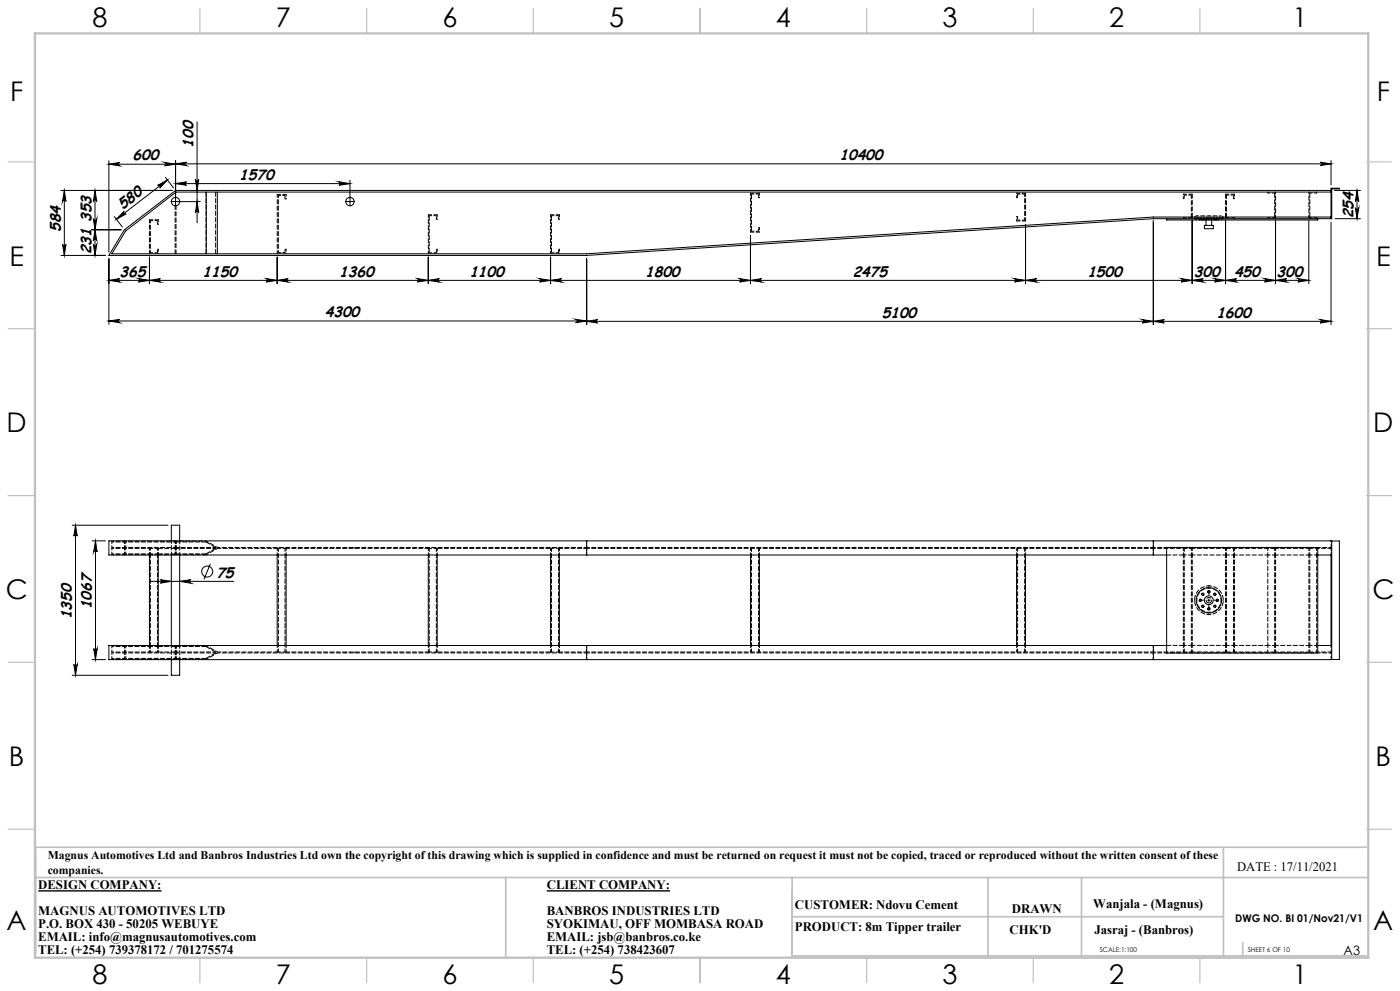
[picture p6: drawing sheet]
<svg xmlns="http://www.w3.org/2000/svg" width="420mm" height="297mm" viewBox="0 0 420 297" stroke-linecap="round" stroke-linejoin="round" font-family="sans-serif">
<g fill="none" stroke="#000" stroke-width=".3">
<path d="M59.1 36.5v30.3M18.3 57.1h33.3M19.3 57.1l.5 3.3a.51 .51 0 0 0-.5-.5 .51 .51 0 0 0-.5 .5zM19.3 57.1v19.4M28.5 57.1l.5 3.3a.51 .51 0 0 0-.5-.5 .51 .51 0 0 0-.5 .5zM28.5 57.1v19.4M32.7 49.2l3.2-.5a.51 .51 0 0 0-.4 .5 .51 .51 0 0 0 .4 .5zM32.7 48.2v27.4M32.7 49.2h20M47.3 55.6l2.9-1.7-2.3 2.5a.52 .52 0 0 0 .1-.7 .52 .52 0 0 0-.7-.1zM49.4 48.7l3.3 .5-3.3 .5a.51 .51 0 0 0 .4-.5 .51 .51 0 0 0-.4-.5zM49.6 53.2l2.4 3.1"/>
<path d="M50.2 53.9l-15.3 11.8M52.7 49.1l3.3-.5a.51 .51 0 0 0-.5 .5 .51 .51 0 0 0 .5 .5zM52.7 55h52.3M52.7 55l3.3-.5a.51 .51 0 0 0-.5 .5 .51 .51 0 0 0 .5 .5zM52.7 48.1v11.3M52.7 49.1h346.6M58.6 53.8a.49 .49 0 0 0 .5 .5 .49 .49 0 0 0 .5-.5l-.5 3.3zM61.9 57.6v18.5M65.2 57.6v18.5M101.7 54.5l3.3 .5-3.3 .5a.51 .51 0 0 0 .5-.5 .51 .51 0 0 0-.5-.5zM105 54v5.4M396 48.6l3.3 .5-3.3 .5a.51 .51 0 0 0 .5-.5 .51 .51 0 0 0-.5-.5z"/>
<path d="M399.3 57.1h-346.6l-15.4 11.8-4.6 7.6h143.3l170-11h53.5v-8.9h2.3v-.2h-2.5v9.1M399.3 57.6h-346.5l-15.1 11.6-4.2 6.9h142.5l170-11.1h53.3M399.3 48.1v7.3M400.3 57.1h7.8M407.1 57.1l.5 3.3a.51 .51 0 0 0-.5-.5 .51 .51 0 0 0-.5 .5zM407.1 57.1v8.4M18.3 76.5h13.3M18.8 73.2a.51 .51 0 0 0 .5 .5 .51 .51 0 0 0 .5-.5l-.5 3.3zM27.5 68.9h8.8M28 65.5a.51 .51 0 0 0 .5 .5 .51 .51 0 0 0 .5-.5l-.5 3.4zM28 73.2a.51 .51 0 0 0 .5 .5 .51 .51 0 0 0 .5-.5l-.5 3.3zM28.5 68.9l.5 3.3a.51 .51 0 0 0-.5-.5 .51 .51 0 0 0-.5 .5z"/>
<path d="M32.7 77.5v19.7M34.3 64.9l2.4 3.1M37.2 63.3a.52 .52 0 0 0 0 .7 .52 .52 0 0 0 .7 .1l-3 1.6zM44.8 77v8M52.6 60.4h.1M52.7 60.3v.2M53.7 60.4h6.4M59.1 60.4l.5 3.3a.49 .49 0 0 0-.5-.5 .49 .49 0 0 0-.5 .5zM83.1 77v8M104.9 60.4h.2M105 60.3v.2M128.5 77v8"/>
<path d="M165.2 77v8M176 77.5v19.8M225.1 70.6v14.4M307.7 67.2v17.8M346 66v31.3M350 65.5v.4h45.3v-.4M357.6 66v19M361.3 67.6h2.7v.9h-2.7zM361.8 65.9v1.7M363.5 65.9v1.7M367.7 66v19M382.7 66v19"/>
<path d="M392.6 66v19M399.3 66.6v30.7M400.5 65.5h7.6M406.6 62.3a.51 .51 0 0 0 .5 .4 .51 .51 0 0 0 .5-.4l-.5 3.2zM32.7 84h359.9M32.7 96.2h143.3M32.7 84l3.2-.5a.51 .51 0 0 0-.4 .5 .51 .51 0 0 0 .4 .5zM32.7 96.2l3.2-.5a.51 .51 0 0 0-.4 .5 .51 .51 0 0 0 .4 .5zM41.5 83.5l3.3 .5-3.3 .5a.51 .51 0 0 0 .5-.5 .51 .51 0 0 0-.5-.5zM44.8 84l3.3-.5a.51 .51 0 0 0-.4 .5 .51 .51 0 0 0 .4 .5zM79.9 83.5l3.2 .5-3.2 .5a.51 .51 0 0 0 .4-.5 .51 .51 0 0 0-.4-.5zM83.1 84l3.4-.5a.51 .51 0 0 0-.5 .5 .51 .51 0 0 0 .5 .5z"/>
<path d="M125.2 83.5l3.3 .5-3.3 .5a.51 .51 0 0 0 .5-.5 .51 .51 0 0 0-.5-.5zM128.5 84l3.3-.5a.51 .51 0 0 0-.5 .5 .51 .51 0 0 0 .5 .5zM161.9 83.5l3.3 .5-3.3 .5a.51 .51 0 0 0 .4-.5 .51 .51 0 0 0-.4-.5zM165.2 84l3.3-.5a.51 .51 0 0 0-.5 .5 .51 .51 0 0 0 .5 .5zM172.7 95.7l3.3 .5-3.3 .5a.51 .51 0 0 0 .5-.5 .51 .51 0 0 0-.5-.5zM176 96.3l3.3-.5a.51 .51 0 0 0-.5 .5 .51 .51 0 0 0 .5 .5zM221.9 83.5l3.2 .5-3.2 .5a.51 .51 0 0 0 .4-.5 .51 .51 0 0 0-.4-.5zM225.1 84l3.4-.5a.51 .51 0 0 0-.5 .5 .51 .51 0 0 0 .5 .5zM304.3 83.5l3.4 .5-3.4 .5a.51 .51 0 0 0 .5-.5 .51 .51 0 0 0-.5-.5zM307.7 84l3.3-.5a.51 .51 0 0 0-.5 .5 .51 .51 0 0 0 .5 .5zM342.7 95.8l3.3 .5-3.3 .5a.51 .51 0 0 0 .5-.5 .51 .51 0 0 0-.5-.5zM346 96.3l3.3-.5a.51 .51 0 0 0-.5 .5 .51 .51 0 0 0 .5 .5z"/>
<path d="M354.4 83.5l3.2 .5-3.2 .5a.51 .51 0 0 0 .4-.5 .51 .51 0 0 0-.4-.5zM357.6 84l3.4-.5a.51 .51 0 0 0-.5 .5 .51 .51 0 0 0 .5 .5zM364.3 83.5l3.4 .5-3.4 .5a.51 .51 0 0 0 .6-.5 .51 .51 0 0 0-.6-.5zM367.7 84l3.2-.5a.51 .51 0 0 0-.4 .5 .51 .51 0 0 0 .4 .5zM379.3 83.5l3.4 .5-3.4 .5a.51 .51 0 0 0 .5-.5 .51 .51 0 0 0-.5-.5zM382.7 84l3.3-.5a.51 .51 0 0 0-.5 .5 .51 .51 0 0 0 .5 .5zM389.4 83.5l3.2 .5-3.2 .5a.51 .51 0 0 0 .4-.5 .51 .51 0 0 0-.4-.5zM396 95.8l3.3 .5-3.3 .5a.51 .51 0 0 0 .5-.5 .51 .51 0 0 0-.5-.5zM399.3 96.3h-223.3M21.7 157.4h28.7M22.6 157.4l.6 3.3a.51 .51 0 0 0-.5-.5 .51 .51 0 0 0-.5 .5zM22.6 157.4v45"/>
<path d="M27.6 162.1h4M28.6 162.1l.5 3.3a.51 .51 0 0 0-.5-.5 .51 .51 0 0 0-.5 .5zM28.6 162.1v35.6M44.8 166.3v27.2M45 174.2h25.1M47.5 166.3v27.2M48.1 173.7l3.3 .5-3.3 .6a.51 .51 0 0 0 .5-.5 .51 .51 0 0 0-.5-.6zM51.4 162.1v-4.7h2.5v4.7M51.4 166.3v27.2M53.9 174.2l3.3-.5a.51 .51 0 0 0-.5 .6 .51 .51 0 0 0 .5 .5zM53.9 166.3v27.2M63.1 168.9l-1.9 4.7"/>
<path d="M83.1 166.3v27.2M85.8 166.3v27.2M128.5 166.3v27.2M131.2 166.3v27.2M165.2 166.3v27.2M167.8 166.3v27.2M176 162.1v4.2M225.1 166.3v27.2M227.8 166.3v27.2M305 166.3v27.2M307.7 166.3v27.2M346 162.1v4.2"/>
<path d="M350 166.3h-317.3v-4.2h369.1v35.6h-369.1v-4.2h317.3M350 164.1h45.3v31.6h-45.3zM359.9 179.6h.4l.2 .3-.2 .3h-.4l-.1-.3zM360.6 177.8h.4l.2 .2-.1 .4h-.3l-.3-.2zM362.3 177.2l.4-.2 .3 .2v.3l-.3 .2-.4-.2zM362.6 179.9h.1M362.7 179.8v.2M364.1 178l.2-.2h.4l.1 .4-.2 .2h-.4zM365 179.6h.4l.1 .3-.1 .3h-.4l-.2-.3zM395.3 166.3h4v27.2h-4M399.5 162.1v35.6M22.2 199.1a.51 .51 0 0 0 .5 .5 .51 .51 0 0 0 .5-.5l-.6 3.3z"/>
<path d="M27.6 197.7h4M28.1 194.4a.51 .51 0 0 0 .5 .4 .51 .51 0 0 0 .5-.4l-.5 3.3zM51.4 197.7v4.7h2.5v-4.7M176 193.5v4.2M346 193.5v4.2M360.5 181.6l.3-.2h.3l.1 .4-.2 .2h-.4zM362.3 182.3l.4-.2 .3 .2v.3l-.3 .2-.4-.2zM364.2 181.4h.4l.2 .2-.1 .4h-.4l-.2-.2zM21.7 202.4h28.7"/>
<circle cx="52.7" cy="60.4" r="1.25"/>
<circle cx="105" cy="60.4" r="1.25"/>
<circle cx="62.2" cy="171.3" r="1.65"/>
<circle cx="362.6" cy="179.9" r="1.33"/>
<circle cx="362.7" cy="179.9" r="3.8"/>
</g>
<path d="M11.5 267h37M164 267h37" fill="none" stroke="#000" stroke-width=".41"/>
<path d="M52.5 60.4h-1.2M52.7 60.2v-1.1M52.7 60.6v1.1M52.8 60.4h1.2M104.8 60.4h-1.1M105 60.2v-1.1M105 60.6v1.1M105.2 60.4h1.1" fill="none" stroke="#000" stroke-width=".3" stroke-dasharray="15.2 1.3 1.3 1.3"/>
<path d="M362.5 179.9h-4.2M362.7 179.7v-4.2M362.8 179.9h4.3M362.7 180v4.3" fill="none" stroke="#000" stroke-width=".3" stroke-dasharray="15.2 1.3 1.3 1.3" stroke-dashoffset="15"/>
<g fill="none" stroke="#c0c0c0" stroke-width=".35">
<path d="M60 2.5v7.5M110 2.5v7.5M160 2.5v7.5M210 2.5v7.5M260 2.5v7.5M310 2.5v7.5M360 2.5v7.5M2.5 48.5h7.5M410 48.5h7.5M2.5 98.5h7.5M410 98.5h7.5M2.5 148.5h7.5"/>
<path d="M410 148.5h7.5M2.5 198.5h7.5M410 198.5h7.5M2.5 248.5h7.5M410 248.5h7.5M60 287v7.5M110 287v7.5M160 287v7.5M210 287v7.5M260 287v7.5M310 287v7.5M360 287v7.5"/>
</g>
<path d="M367 253.9v32.6M409.9 253.9h-399.2v32.1M10.7 263h399.7M151.7 263v24M237.6 263v24M237.6 274.7h129.4M296.4 263v23.5M324.4 263v23.5M237.6 286.5h172.3M372.8 282.5v4.3" fill="none" stroke="#c0c0c0" stroke-width=".5"/>
<path d="M10.5 10h400v277h-400z" fill="none" stroke="#c0c0c0" stroke-width=".7"/>
<g fill="#000">
<path d="M47.3 55.6l2.9-1.7-2.3 2.5a.52 .52 0 0 0 .1-.7 .52 .52 0 0 0-.7-.1zM37.2 63.3a.52 .52 0 0 0 0 .7 .52 .52 0 0 0 .7 .1l-3 1.6z"/>
<path d="M396 48.6l3.3 .5-3.3 .5a.51 .51 0 0 0 .5-.5 .51 .51 0 0 0-.5-.5zM52.7 49.1l3.3-.5a.51 .51 0 0 0-.5 .5 .51 .51 0 0 0 .5 .5z"/>
<path d="M59.1 60.4l.5 3.3a.49 .49 0 0 0-.5-.5 .49 .49 0 0 0-.5 .5zM58.6 53.8a.49 .49 0 0 0 .5 .5 .49 .49 0 0 0 .5-.5l-.5 3.3zM18.8 73.2a.51 .51 0 0 0 .5 .5 .51 .51 0 0 0 .5-.5l-.5 3.3zM19.3 57.1l.5 3.3a.51 .51 0 0 0-.5-.5 .51 .51 0 0 0-.5 .5z"/>
<path d="M407.1 57.1l.5 3.3a.51 .51 0 0 0-.5-.5 .51 .51 0 0 0-.5 .5zM406.6 62.3a.51 .51 0 0 0 .5 .4 .51 .51 0 0 0 .5-.4l-.5 3.2zM28.5 57.1l.5 3.3a.51 .51 0 0 0-.5-.5 .51 .51 0 0 0-.5 .5zM28 65.5a.51 .51 0 0 0 .5 .5 .51 .51 0 0 0 .5-.5l-.5 3.4zM28.5 68.9l.5 3.3a.51 .51 0 0 0-.5-.5 .51 .51 0 0 0-.5 .5zM28 73.2a.51 .51 0 0 0 .5 .5 .51 .51 0 0 0 .5-.5l-.5 3.3zM22.6 157.4l.6 3.3a.51 .51 0 0 0-.5-.5 .51 .51 0 0 0-.5 .5zM22.2 199.1a.51 .51 0 0 0 .5 .5 .51 .51 0 0 0 .5-.5l-.6 3.3zM28.6 162.1l.5 3.3a.51 .51 0 0 0-.5-.5 .51 .51 0 0 0-.5 .5zM28.1 194.4a.51 .51 0 0 0 .5 .4 .51 .51 0 0 0 .5-.4l-.5 3.3z"/>
<path d="M32.7 84l3.2-.5a.51 .51 0 0 0-.4 .5 .51 .51 0 0 0 .4 .5zM41.5 83.5l3.3 .5-3.3 .5a.51 .51 0 0 0 .5-.5 .51 .51 0 0 0-.5-.5zM44.8 84l3.3-.5a.51 .51 0 0 0-.4 .5 .51 .51 0 0 0 .4 .5zM79.9 83.5l3.2 .5-3.2 .5a.51 .51 0 0 0 .4-.5 .51 .51 0 0 0-.4-.5zM83.1 84l3.4-.5a.51 .51 0 0 0-.5 .5 .51 .51 0 0 0 .5 .5zM125.2 83.5l3.3 .5-3.3 .5a.51 .51 0 0 0 .5-.5 .51 .51 0 0 0-.5-.5zM128.5 84l3.3-.5a.51 .51 0 0 0-.5 .5 .51 .51 0 0 0 .5 .5zM161.9 83.5l3.3 .5-3.3 .5a.51 .51 0 0 0 .4-.5 .51 .51 0 0 0-.4-.5zM165.2 84l3.3-.5a.51 .51 0 0 0-.5 .5 .51 .51 0 0 0 .5 .5zM221.9 83.5l3.2 .5-3.2 .5a.51 .51 0 0 0 .4-.5 .51 .51 0 0 0-.4-.5zM225.1 84l3.4-.5a.51 .51 0 0 0-.5 .5 .51 .51 0 0 0 .5 .5zM304.3 83.5l3.4 .5-3.4 .5a.51 .51 0 0 0 .5-.5 .51 .51 0 0 0-.5-.5zM307.7 84l3.3-.5a.51 .51 0 0 0-.5 .5 .51 .51 0 0 0 .5 .5zM354.4 83.5l3.2 .5-3.2 .5a.51 .51 0 0 0 .4-.5 .51 .51 0 0 0-.4-.5zM357.6 84l3.4-.5a.51 .51 0 0 0-.5 .5 .51 .51 0 0 0 .5 .5zM364.3 83.5l3.4 .5-3.4 .5a.51 .51 0 0 0 .6-.5 .51 .51 0 0 0-.6-.5zM367.7 84l3.2-.5a.51 .51 0 0 0-.4 .5 .51 .51 0 0 0 .4 .5zM379.3 83.5l3.4 .5-3.4 .5a.51 .51 0 0 0 .5-.5 .51 .51 0 0 0-.5-.5zM382.7 84l3.3-.5a.51 .51 0 0 0-.5 .5 .51 .51 0 0 0 .5 .5zM389.4 83.5l3.2 .5-3.2 .5a.51 .51 0 0 0 .4-.5 .51 .51 0 0 0-.4-.5zM176 96.3l3.3-.5a.51 .51 0 0 0-.5 .5 .51 .51 0 0 0 .5 .5zM342.7 95.8l3.3 .5-3.3 .5a.51 .51 0 0 0 .5-.5 .51 .51 0 0 0-.5-.5zM32.7 96.2l3.2-.5a.51 .51 0 0 0-.4 .5 .51 .51 0 0 0 .4 .5zM172.7 95.7l3.3 .5-3.3 .5a.51 .51 0 0 0 .5-.5 .51 .51 0 0 0-.5-.5zM52.7 55l3.3-.5a.51 .51 0 0 0-.5 .5 .51 .51 0 0 0 .5 .5zM101.7 54.5l3.3 .5-3.3 .5a.51 .51 0 0 0 .5-.5 .51 .51 0 0 0-.5-.5zM48.1 173.7l3.3 .5-3.3 .6a.51 .51 0 0 0 .5-.5 .51 .51 0 0 0-.5-.6zM53.9 174.2l3.3-.5a.51 .51 0 0 0-.5 .6 .51 .51 0 0 0 .5 .5z"/>
<path d="M396 95.8l3.3 .5-3.3 .5a.51 .51 0 0 0 .5-.5 .51 .51 0 0 0-.5-.5zM346 96.3l3.3-.5a.51 .51 0 0 0-.5 .5 .51 .51 0 0 0 .5 .5zM49.4 48.7l3.3 .5-3.3 .5a.51 .51 0 0 0 .4-.5 .51 .51 0 0 0-.4-.5zM32.7 49.2l3.2-.5a.51 .51 0 0 0-.4 .5 .51 .51 0 0 0 .4 .5z"/>
</g>
<g fill="none" stroke="#000" stroke-width=".3" stroke-dasharray="1.3 .6">
<path d="M61.8 57.6v18.4M64.7 57.6v18.4M85.8 59.6h-.3M227.8 59.2h-.2M305.3 59.2h-.3M355.3 59.5h-.3M370.3 59.5h-.2M380.3 57.8v-.2M395 57.6v.2M47.2 74.7h.3M47.5 67.2h-.3M85.5 74.7h.3"/>
<path d="M130.9 74.7h.3M131.2 65.7h-.3M167.6 74.7h.2M167.8 65.7h-.2M227.6 68.2h.2M305 64.9h.3M355 65.3v.2M357.4 65v.3M357.7 65.5v-.5M358.4 65.4v.1M358.9 65.5v.4M359.8 65.9v-.4"/>
<path d="M360 65.9v-.4M360.3 65.9v-.4M360.5 65.9v-.4M360.6 65.9v-.4M360.8 65.9v-.4M361 65.9v-.4M361.1 65.9v-.4M361.2 65.9v-.4M361.8 65.5v.4M362.4 65.9v-.4M362.7 65.9v-.4M363 65.9v-.4"/>
<path d="M363.5 65.9v-.4M364.1 65.9v-.4M364.2 65.9v-.4M364.4 65.9v-.4M364.6 65.9v-.4M364.7 65.9v-.4M364.8 65.9v-.4M364.9 65.9v-.4M365 65.9v-.4M365.4 65.9v-.4M365.6 65.9v-.4M366.5 65.9v-.4"/>
<path d="M367 65.5v-.1M367.7 65v.5M367.9 65.3v-.3M370.3 65.5v-.2M380.3 65.3v.2M382.4 65v.3M382.7 65.5v-.5M392.7 65v.5M392.9 65.3v-.3M395 65.5v-.2M33.6 166.3h.1M33.6 162.1v.1"/>
<path d="M37.7 166.3h.1M37.7 162.1v.1M44.8 166.3h.1M44.8 166.3h.3M44.8 164.3h.3M45.1 166h-.3M47.2 166.3h.3M47.2 164.3h.3M47.5 166.3h.1M47.5 164.3h5M47.5 166h-.3M51.4 166.3h.1"/>
<path d="M51.4 162.1v.1M52.5 166h-5M52.5 164.3h.3M52.5 164.1h.3M52.8 166h-.3M52.8 162.4h-.3M52.8 166.3h.1M52.8 162.1v.1M53.9 166.3h.1M53.9 162.2v-.1M83.2 164.3h.3M85.5 164.3h.3"/>
<path d="M103.8 164.1v.2M106.3 164.3v-.2M128.5 164.3h.3M130.9 164.3h.3M165.2 164.3h.2M167.6 164.3h.2M355 166.3h-5M357.4 164.3h.3M357.4 166.3h.3M367.7 164.3h.2M367.7 166.3h.2M382.7 166.3h-.3"/>
<path d="M392.9 166.3h-.2M395 166.3h.3M399.3 164.1v.2M33.6 197.6v.1M33.6 193.4v.1M37.7 197.6v.1M37.7 193.4v.1M44.8 193.5v-.1M44.8 193.5h.3M45.1 193.8h-.3M45.1 195.4h-.3M47.2 193.5h.3"/>
<path d="M47.5 195.4h5M47.5 193.5v-.1M47.5 193.8h-.3M47.5 195.4h-.3M51.4 197.6v.1M51.4 193.4v.1M52.5 193.8h-5M52.5 195.7h.3M52.5 195.4h.3M52.8 197.3h-.3M52.8 193.8h-.3M52.8 197.6v.1"/>
<path d="M52.8 193.4v.1M53.9 197.7v-.1M53.9 193.5v-.1M83.5 195.4h-.3M85.8 195.4h-.3M103.8 195.4v.3M106.3 195.7v-.3M128.8 195.4h-.3M131.2 195.4h-.3M165.4 195.4h-.2M167.8 195.4h-.2M355 193.4h-5"/>
<path d="M357.4 193.4h.3M357.7 195.4h-.3M367.7 193.4h.2M367.9 195.4h-.2M382.4 193.4h.3M392.7 193.4h.2M395 193.4h.3M399.3 195.4v.3"/>
</g>
<path d="M357.7 58.2v6.8M52.5 76v-14.4M52.8 61.6v14.4M367.7 65v-6.8M47.5 166.3h14.4M367.9 164.3h14.5M47.5 193.5h14.4M367.9 195.4h14.5" fill="none" stroke="#000" stroke-width=".3" stroke-dasharray="1.3 .6" stroke-dashoffset=".1"/>
<g fill="none" stroke="#000" stroke-width=".3" stroke-dasharray="1.3 .6" stroke-dashoffset=".7">
<path d="M83.5 58.6v17.1M85.8 58.3v1.3M227.8 57.9v1.3M305 59.2v-1.3M355 59.5v-1.3M370.3 58.2v1.3M382.7 57.6v7.4M47.5 74.7v1.3M47.5 65.9v1.3M85.8 74.7v1.3M131.2 74.7v1.3M131.2 64.4v1.3"/>
<path d="M167.8 74.7v1.3M167.8 64.4v1.3M227.8 68.2v1.4M305 66.2v-1.3M359 64.7h3.7M362.7 64.7h3.6M392.7 65v-7.4M33.6 166.3h11.2M33.6 164.3h11.2M33.6 164.1h18.9M44.8 166h-11.2M52.5 162.4h-18.9"/>
<path d="M362.7 176.2a3.6 3.6 0 0 1 3.2 5.4 3.6 3.6 0 0 1-6.3 .2 3.6 3.6 0 0 1 2.9-5.5l.2-.1M33.6 195.7h18.9M33.6 195.4h11.2M33.6 193.5h11.2M44.8 193.8h-11.2M52.5 197.3h-18.9"/>
</g>
<g fill="none" stroke="#000" stroke-width=".3" stroke-dasharray="1.3 .6" stroke-dashoffset=".6">
<path d="M85.5 58.6h-2M382.4 57.8h-2.1M395 57.8h-2.1M45.1 66.1v9.7M83.5 75.7h2M362.7 65.4h-4.3h8.6h-4.3M382.4 65.3h-2.1M395 65.3h-2.1M61.9 166.3l3.3-2M61.9 162.2l3.3 1.9M83.2 166.3v-2M83.5 164.3h2"/>
<path d="M85.8 166.3v-2M128.5 166.3v-2M131.2 166.3v-2M165.2 166.3v-2M167.8 166.3v-2M176 164.3v2M176 162.1v2M225.2 166.3v-2M227.8 166.3v-2M305 166.3v-2M307.7 166.3v-2M346 164.3v2"/>
<path d="M346 164.3h11.4M346 162.1v2M346 164.1h53.3M355 166.3v-2M357.4 164.3v2M357.7 166.3v-2M367.7 164.3v2M367.9 166.3v-2M370.3 166.3v-2M380.3 166.3v-2M382.4 166.3h-2.1M382.4 164.3v2"/>
<path d="M382.7 166.3v-2M392.7 164.3v2M392.9 166.3v-2M395 166.3h-2.1M395 166.3v-2M399.3 164.3v2M61.9 197.6l3.3-1.9M61.9 193.5l3.3 1.9M83.2 195.4v-2M85.5 195.4h-2M85.8 195.4v-2M128.5 195.4v-2"/>
<path d="M131.2 195.4v-2M165.2 195.4v-2M167.8 195.4v-2M176 195.7v2M176 193.4v2M225.2 195.4v-2M227.8 195.4v-2M305 195.4v-2M307.7 195.4v-2M346 195.7h53.3M346 195.7v2M346 193.4v2"/>
<path d="M346 195.4h11.4M355 195.4v-2M357.4 195.4v-2M357.7 193.4v2M367.7 195.4v-2M367.9 193.4v2M370.3 195.4v-2M380.3 193.4h2.1M380.3 195.4v-2M382.4 195.4v-2M382.7 193.4v2M392.7 195.4v-2"/>
<path d="M392.9 193.4h2.1M392.9 193.4v2M395 195.4v-2M399.3 193.4v2"/>
</g>
<g fill="none" stroke="#000" stroke-width=".3" stroke-dasharray="1.3 .6" stroke-dashoffset=".5">
<path d="M85.5 59.6v-1M227.6 59.2v-1M227.6 58.2h-2.2M305.3 58.2v1M307.4 58.2h-2.1M355.3 58.5v1M357.4 58.5h-2.1M370.1 59.5v-1M370.1 58.5h-2.2M45.1 75.8h2.1M47.2 75.8v-1.1M47.2 66.1h-2.1"/>
<path d="M47.2 67.2v-1.1M85.5 75.7v-1M128.5 76v-11.6M128.8 75.8h2.1M130.9 64.6h-2.1M130.9 75.8v-1.1M130.9 65.7v-1.1M165.2 76v-11.6M165.4 75.8h2.2M167.6 65.7v-1.1M167.6 75.8v-1.1M167.6 64.6h-2.2"/>
<path d="M225.2 69.6v-11.7M225.4 69.3h2.2M227.6 69.3v-1.1M305.3 66h2.1M305.3 64.9v1.1M307.4 66v-7.8M359 64.7l-.5 .2-.1 .5M367 65.4l-.2-.5-.5-.2M45.1 166.3h2.1M45.1 164.3h2.1M47.2 166h-2.1M65.2 164.1h110.8"/>
<path d="M128.8 164.3h2.1M165.4 164.3h2.2M362.7 175.6a4.3 4.3 0 0 1 3.7 6.4 4.3 4.3 0 0 1-7.4 .2 4.3 4.3 0 0 1 3.4-6.6h.3M45.1 193.5h2.1M47.2 193.8h-2.1M47.2 195.4h-2.1M65.2 195.7h110.8M130.9 195.4h-2.1M167.6 195.4h-2.2"/>
</g>
<g fill="none" stroke="#000" stroke-width=".3" stroke-dasharray="1.3 .6" stroke-dashoffset=".3">
<path d="M83.2 58.3h2.6M225.2 57.9h2.6M305 57.9h2.7M307.7 57.9v8.3M355 58.2h2.7M367.7 58.2h2.6M44.8 76v-10.1M44.8 65.9h2.7M83.2 76v-17.7M128.5 64.4h2.7M165.2 64.4h2.6M227.8 69.6h-2.6"/>
<path d="M307.7 66.2h-2.7M85.8 164.3h42.7M392.9 164.3h6.4M83.5 195.4v-31.1M85.5 195.4v-31.1M85.8 195.4h42.7M128.8 195.4v-31.1M130.9 195.4v-31.1M165.4 195.4v-31.1M167.6 195.4v-31.1M225.4 195.4v-31.1M227.6 195.4v-31.1"/>
<path d="M305.3 195.4v-31.1M307.4 195.4v-31.1M355.3 195.4v-31.1M370.1 195.4v-31.1M392.9 195.4h6.4"/>
</g>
<path d="M225.4 58.2v11.1M128.8 64.6v11.2M165.4 64.6v11.2M131.2 164.3h34M131.2 195.4h34" fill="none" stroke="#000" stroke-width=".3" stroke-dasharray="1.3 .6" stroke-dashoffset="-.2"/>
<path d="M367.9 58.5v6.5M357.4 65v-6.5M65.2 164.3h18M65.2 195.4h18" fill="none" stroke="#000" stroke-width=".3" stroke-dasharray="1.3 .6" stroke-dashoffset=".2"/>
<path d="M392.9 57.8v7.2M382.4 65v-7.2M61.8 162.4h-9M61.8 166h-9M64.7 164.1l-2.9-1.7M64.7 164.3l-2.9 1.7M61.8 197.3h-9M61.8 193.8h-9M64.7 195.7l-2.9 1.6M64.7 195.4l-2.9-1.6M362.7 180.7a.83 .83 0 0 0 .7-1.2 .83 .83 0 0 0-1.4-.1 .83 .83 0 0 0 .6 1.3h.1" fill="none" stroke="#000" stroke-width=".3" stroke-dasharray="1.3 .6" stroke-dashoffset="-.1"/>
<g fill="none" stroke="#000" stroke-width=".3" stroke-dasharray="1.3 .6" stroke-dashoffset=".4">
<path d="M357.4 65.3h-2.4M370.3 65.3h-2.4M37.3 162.1v4.2M52.7 162.1v4.2M52.8 164.1h11.9M52.8 164.3h11.9M167.8 164.3h8.2M176 164.3h170M176 164.1h170M357.4 166.3h-2.4M357.7 166.3h10M357.7 164.3h10"/>
<path d="M370.3 166.3h10M370.3 166.3h-2.4M382.7 166.3h10M382.7 164.3h10M37.3 193.4v4.3M45.1 193.5v-27.2M47.2 193.5v-27.2M52.7 193.4v4.3M52.8 195.7h11.9M52.8 195.4h11.9M167.8 195.4h8.2M176 195.7h170"/>
<path d="M176 195.4h170M355 193.4v-27.1M355 193.4h2.4M357.4 193.4v-27.1M357.7 193.4v-27.1M357.7 193.4h10M357.7 195.4h10M367.7 193.4v-27.1M367.9 193.4v-27.1M367.9 193.4h2.4M370.3 193.4h10M370.3 193.4v-27.1"/>
<path d="M380.3 193.4v-27.1M382.4 193.4v-27.1M382.7 193.4v-27.1M382.7 193.4h10M382.7 195.4h10M392.7 193.4v-27.1M392.9 193.4v-27.1M395 193.4v-27.1"/>
</g>
<g fill="none" stroke="#000" stroke-width=".3" stroke-dasharray="1.3 .6" stroke-dashoffset=".8">
<path d="M33.6 164.3v1.7M33.6 162.4v1.7M33.6 162.2h28.3M37.7 164.3v1.7M37.7 162.4v1.7M44.8 166v-1.7M45.1 166v-1.7M47.2 166v-1.7M47.5 166v-1.7M51.4 164.3v1.7M51.4 162.4v1.7M52.5 164.3v1.7"/>
<path d="M52.5 162.4v1.7M52.8 162.4v1.7M52.8 164.3v1.7M53.9 166v-1.7M53.9 164.1v-1.7M33.6 197.6h28.3M33.6 195.7v1.6M33.6 193.8v1.6M37.7 195.7v1.6M37.7 193.8v1.6M44.8 195.4v-1.6M45.1 195.4v-1.6"/>
<path d="M47.2 195.4v-1.6M47.5 195.4v-1.6M51.4 195.7v1.6M51.4 193.8v1.6M52.5 197.3v-1.6M52.5 195.4v-1.6M52.8 197.3v-1.6M52.8 195.4v-1.6M52.8 195.7v1.6M52.8 193.8v1.6M53.9 197.3v-1.6M53.9 195.4v-1.6"/>
</g>
<path d="M399.3 162.1v2M399.3 195.7v1.9" fill="none" stroke="#000" stroke-width=".3" stroke-dasharray="1.3 .6" stroke-dashoffset="1"/>
<g font-size="8.1">
<text x="27.8" y="8">8</text>
<text x="82.8" y="8">7</text>
<text x="132.8" y="8">6</text>
<text x="182.8" y="8">5</text>
<text x="232.8" y="8">4</text>
<text x="282.8" y="8">3</text>
<text x="332.8" y="8">2</text>
<text x="387.8" y="8">1</text>
<text x="3" y="30.4">F</text>
<text x="413" y="30.4">F</text>
<text x="2.8" y="79.6">E</text>
<text x="412.8" y="79.6">E</text>
<text x="2" y="129.6">D</text>
<text x="412" y="129.6">D</text>
<text x="1.7" y="179.6">C</text>
<text x="411.7" y="179.6">C</text>
<text x="2.7" y="229.6">B</text>
<text x="412.7" y="229.6">B</text>
<text x="2" y="278.9">A</text>
<text x="412" y="278.9">A</text>
<text x="27.8" y="295">8</text>
<text x="82.8" y="295">7</text>
<text x="132.8" y="295">6</text>
<text x="182.8" y="295">5</text>
<text x="232.8" y="295">4</text>
<text x="282.8" y="295">3</text>
<text x="332.8" y="295">2</text>
<text x="387.8" y="295">1</text>
</g>
<g font-size="4.4">
<text x="58.1" y="44.3" transform="rotate(-90 58.1 44.3)">100</text>
<text x="39.7" y="48.1">600</text>
<text x="71.8" y="53.9">1570</text>
<text x="251.8" y="48">10400</text>
<text x="36.8" y="62.9" transform="rotate(-38 36.8 62.9)">580</text>
<text x="406" y="65.4" transform="rotate(-90 406 65.4)">254</text>
<text x="18.2" y="69.5" transform="rotate(-90 18.2 69.5)">584</text>
<text x="27.4" y="66.5" transform="rotate(-90 27.4 66.5)">353</text>
<text x="27.4" y="76.2" transform="rotate(-90 27.4 76.2)">231</text>
<text x="35.9" y="82.9">365</text>
<text x="60.8" y="82.9">1150</text>
<text x="101.8" y="82.9">1360</text>
<text x="140.8" y="82.9">1100</text>
<text x="193.5" y="82.9">1800</text>
<text x="255.8" y="82.9">2475</text>
<text x="326.2" y="82.9">1500</text>
<text x="358.2" y="82.9">300</text>
<text x="370.2" y="82.9">450</text>
<text x="383" y="82.9">300</text>
<text x="97.4" y="95.1">4300</text>
<text x="264.6" y="95.2">5100</text>
<text x="364.9" y="95.2">1600</text>
<text x="64.9" y="173.1">75</text>
<text x="21.6" y="185.6" transform="rotate(-90 21.6 185.6)">1350</text>
<text x="27.6" y="182.6" transform="rotate(-90 27.6 182.6)">1067</text>
</g>
<g font-size="3.9">
<text x="371.1" y="261">DATE : 17/11/2021</text>
<text x="11.5" y="266.5">DESIGN COMPANY:</text>
<text x="164" y="266.5">CLIENT COMPANY:</text>
<text x="11.5" y="274.3">MAGNUS AUTOMOTIVES LTD</text>
<text x="164" y="274.3">BANBROS INDUSTRIES LTD</text>
<text x="238.5" y="272.6">CUSTOMER: Ndovu Cement</text>
<text x="303.5" y="273.5">DRAWN</text>
<text x="328" y="272">Wanjala - (Magnus)</text>
<text x="11.5" y="278.2">P.O. BOX 430 - 50205 WEBUYE</text>
<text x="164" y="278.2">SYOKIMAU, OFF MOMBASA ROAD</text>
<text x="238.5" y="279.1">PRODUCT: 8m Tipper trailer</text>
<text x="302.9" y="280">CHK'D</text>
<text x="328.3" y="280">Jasraj - (Banbros)</text>
<text x="11.5" y="282">EMAIL: info@magnusautomotives.com</text>
<text x="11.5" y="285.9">TEL: (+254) 739378172 / 701275574</text>
<text x="164" y="282">EMAIL: jsb@banbros.co.ke</text>
<text x="164" y="285.9">TEL: (+254) 738423607</text>
<text x="403.1" y="286.1">A3</text>
</g>
<g font-size="3.5">
<text x="14.3" y="257.5">Magnus Automotives Ltd and Banbros Industries Ltd own the copyright of this drawing which is supplied in confidence and must be returned on request it must not be copied, traced or reproduced without the written consent of these</text>
<text x="14.3" y="262">companies.</text>
</g>
<text font-size="3.2" x="370.5" y="276.3">DWG NO. BI 01/Nov21/V1</text>
<g font-size="2">
<text x="329.9" y="285.3">SCALE:1:100</text>
<text x="374.3" y="285.3">SHEET 6 OF 10</text>
</g>
</svg>
